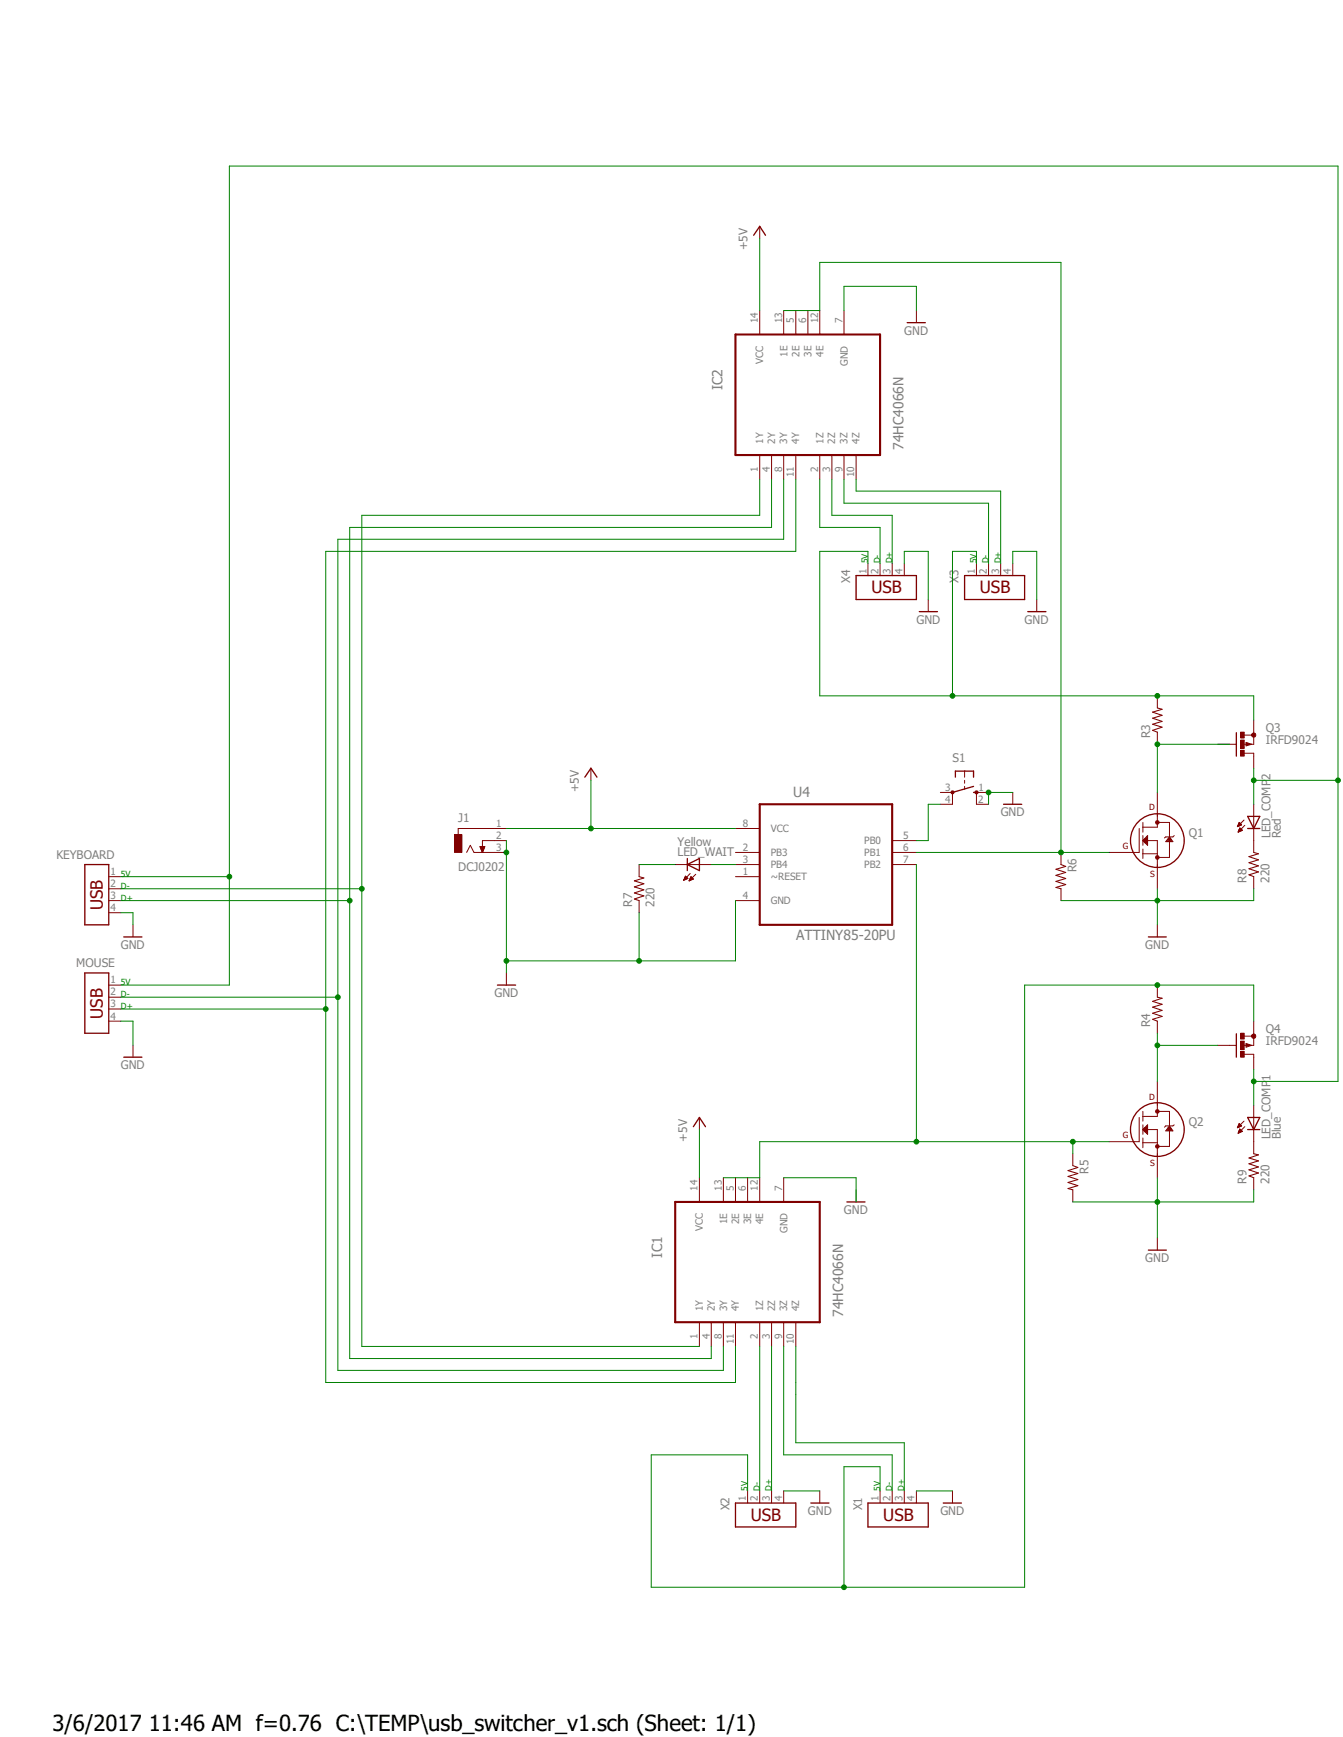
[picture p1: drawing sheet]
<svg xmlns="http://www.w3.org/2000/svg" width="216mm" height="279mm" viewBox="0 0 216 279" stroke-linecap="round" stroke-linejoin="round" font-family="sans-serif">
<path d="M8.4 26.6l207.5 229.6M215.9 26.6l-207.5 229.6" fill="none" stroke="#fff" stroke-width=".16"/>
<g fill="none" stroke="#800000" stroke-width=".16">
<path d="M183.1 133.3v3.8h-.9M183.7 132.3v1.6M183.7 134.4v1.6M183.7 136.6v1.5M183.7 137.3h2.4M184.1 135.4v.2M184.5 134.4v1.6l-.8-.8zM184.5 135.2h1.6v4.2M186.1 130.9v2.2h-2.4M186.1 132.3h1.9v2.3M188 135.3v2.6h-1.9M188 134.6l.6 .8h-1.2z"/>
<path d="M188.8 134.4l-.2 .2h-1.2l-.2 .2"/>
</g>
<path d="M184.1 135l-.2 .2 .2 .2" fill="none" stroke="#800000" stroke-width=".42"/>
<path d="M184.2 134.9v.6" fill="none" stroke="#800000" stroke-width=".3"/>
<path d="M188 134.6v.2M188 135.1v.2" fill="none" stroke="#800000" stroke-width=".17"/>
<path d="M184.3 134.8v.8M184.4 134.6v1.2M187.6 135.3h.8M187.7 135.1h.6l-.3-.3v.3M187.9 134.9l-.1 .1" fill="none" stroke="#800000" stroke-width=".25"/>
<circle cx="186.1" cy="135.2" r="4.3" fill="none" stroke="#800000" stroke-width=".21"/>
<circle cx="186.1" cy="132.3" r=".3" fill="#800000"/>
<circle cx="186.1" cy="132.3" r=".3" fill="none" stroke="#800000" stroke-width=".16"/>
<circle cx="186.1" cy="137.9" r=".3" fill="#800000"/>
<g fill="none" stroke="#800000" stroke-width=".16">
<path d="M178.3 137.1h3.9M186.1 127.5v3.8M186.1 139.1v3.9M183.1 179.7v3.9h-.9M183.7 178.8v1.5M186.1 177.4v2.2h-2.4M186.1 178.8h1.9v2.3M183.7 180.9v1.6M183.7 183v1.6M183.7 181.7l.8-.8v1.6zM183.7 183.8h2.4M184.1 181.9v.2"/>
<path d="M184.5 181.7h1.6v4.3M188 181.8v2.6h-1.9M188 181.1l.6 .8h-1.2zM188.8 180.9l-.2 .2h-1.2l-.2 .2"/>
<circle cx="186.1" cy="137.9" r=".3"/>
</g>
<path d="M184.1 181.5l-.2 .2 .2 .2" fill="none" stroke="#800000" stroke-width=".42"/>
<path d="M184.2 181.4v.6" fill="none" stroke="#800000" stroke-width=".3"/>
<path d="M188 181.1v.2M188 181.6v.2" fill="none" stroke="#800000" stroke-width=".17"/>
<path d="M184.3 181.3v.8M184.4 181.1v1.2M187.6 181.8h.8M187.7 181.6h.6l-.3-.3v.3M187.9 181.4l-.1 .1" fill="none" stroke="#800000" stroke-width=".25"/>
<circle cx="186.1" cy="181.7" r="4.3" fill="none" stroke="#800000" stroke-width=".21"/>
<circle cx="186.1" cy="178.8" r=".3" fill="#800000"/>
<circle cx="186.1" cy="178.8" r=".3" fill="none" stroke="#800000" stroke-width=".16"/>
<circle cx="186.1" cy="184.4" r=".3" fill="#800000"/>
<g fill="none" stroke="#800000" stroke-width=".16">
<path d="M197.7 119.7h1.1M199.9 119.7h1.2M200 118.2h1.5M200.3 119.4l.9 .3-.9 .3zM201.5 117.8v1.9h-.3M200 121.2h1.5v.4M186.1 173.9v3.9M178.3 183.6h3.9M186.1 185.6v3.8"/>
<circle cx="186.1" cy="184.4" r=".3"/>
</g>
<path d="M198.8 117.9v3.7" fill="none" stroke="#800000" stroke-width=".21"/>
<path d="M200.8 119.7l-.4 .1v-.2l.5 .1" fill="none" stroke="#800000" stroke-width=".25"/>
<path d="M201.3 118l.2-.1 .3 .1 .1 .2-.1 .3-.3 .1-.2-.1-.1-.3h.4h-.4z" fill-rule="evenodd" fill="#800000"/>
<path d="M201.3 118l.2-.1 .3 .1 .1 .2-.1 .3-.3 .1-.2-.1-.1-.3h.4h-.4z" fill="none" stroke="#800000" stroke-width=".16"/>
<path d="M199.4 120.7h.6v.9h-.6z" fill-rule="evenodd" fill="#800000"/>
<path d="M199.4 120.7h.6v.9h-.6z" fill="none" stroke="#800000" stroke-width=".16"/>
<path d="M199.4 117.8h.6v.9h-.6z" fill-rule="evenodd" fill="#800000"/>
<path d="M199.4 117.8h.6v.9h-.6z" fill="none" stroke="#800000" stroke-width=".16"/>
<path d="M199.4 119h.6v1.4h-.6z" fill-rule="evenodd" fill="#800000"/>
<path d="M195.7 119.7h2M199.4 119h.6v1.4h-.6zM201.5 115.8v2M201.5 121.6v2M197.7 168.1h1.1M199.9 168.1h1.2M200 169.6h1.5v.5M200 166.7h1.5M200.3 167.9l.9 .2-.9 .3zM201.5 166.2v1.9h-.3" fill="none" stroke="#800000" stroke-width=".16"/>
<path d="M198.8 166.3v3.8" fill="none" stroke="#800000" stroke-width=".21"/>
<path d="M200.8 168.1l-.4 .1v-.2l.5 .1" fill="none" stroke="#800000" stroke-width=".25"/>
<path d="M201.3 166.4l.2-.1 .3 .1 .1 .3-.1 .2-.3 .1-.2-.1-.1-.2h.4h-.4z" fill-rule="evenodd" fill="#800000"/>
<path d="M201.3 166.4l.2-.1 .3 .1 .1 .3-.1 .2-.3 .1-.2-.1-.1-.2h.4h-.4z" fill="none" stroke="#800000" stroke-width=".16"/>
<path d="M199.4 169.1h.6v1h-.6z" fill-rule="evenodd" fill="#800000"/>
<path d="M199.4 169.1h.6v1h-.6z" fill="none" stroke="#800000" stroke-width=".16"/>
<path d="M199.4 166.2h.6v.9h-.6z" fill-rule="evenodd" fill="#800000"/>
<path d="M199.4 166.2h.6v.9h-.6z" fill="none" stroke="#800000" stroke-width=".16"/>
<path d="M199.4 167.5h.6v1.3h-.6z" fill-rule="evenodd" fill="#800000"/>
<g fill="none" stroke="#800000" stroke-width=".16">
<path d="M122.1 36.4v1.9M122.1 50v3.8M126 50v3.8M127.9 50v3.8M129.9 50v3.8M131.8 50v3.8M135.7 50v3.8M147.3 50v1.9M122.1 73.2v3.9M124 73.2v3.9M126 73.2v3.9M127.9 73.2v3.9"/>
<path d="M131.8 73.2v3.9M133.7 73.2v3.9M135.7 73.2v3.9M137.6 73.2v3.9M139.5 90.6v2M141.5 90.6v2M143.4 90.6v2M145.4 90.6v2M157 90.6v2M158.9 90.6v2M160.9 90.6v2M162.8 90.6v2"/>
<path d="M186.1 111.9v2M186.1 117.8v1.9M75 137.1l.6-1.1 .6 1.1h3.3M79.5 133.3h-5.8v.9M79.5 135.2h-1.9v1.9M95 123.6v1.9M118.2 133.3h3.9M118.2 137.1h3.9M118.2 139.1h3.9M143.4 137.1h3.9M143.4 139.1h3.9M143.4 135.2h3.9"/>
<path d="M170.6 137.1v2M17.5 141h1.9M17.5 143h1.9M17.5 144.9h1.9M17.5 146.8h1.9M17.5 158.5h1.9M21.4 148.8v1.9M118.2 141h3.9M118.2 144.9h3.9M170.6 143v1.9M186.1 148.8v1.9M186.1 158.5v1.9"/>
<path d="M17.5 160.4h1.9M17.5 162.3h1.9M17.5 164.3h1.9M21.4 168.1v2M186.1 164.3v1.9M195.7 168.1h2M199.4 167.5h.6v1.3h-.6zM201.5 164.3v1.9M201.5 170.1v1.9M112.4 189.4v3.9M116.3 189.4v3.9M118.2 189.4v3.9"/>
<path d="M120.2 189.4v3.9M122.1 189.4v3.9M126 189.4v3.9M172.5 185.6v1.9M172.5 191.4v1.9M186.1 199.1v2M112.4 212.7v3.9M114.3 212.7v3.9M116.3 212.7v3.9M118.2 212.7v3.9M122.1 212.7v3.9M124 212.7v3.9"/>
<path d="M126 212.7v3.9M127.9 212.7v3.9M120.2 239.8v2M122.1 239.8v2M124 239.8v2M126 239.8v2M131.8 239.8v2M141.5 239.8v2M143.4 239.8v2M145.4 239.8v2M147.3 239.8v2M153.1 239.8v2"/>
</g>
<g fill="none" stroke="#800000" stroke-width=".21">
<path d="M121.2 37.8l.9-1.4 1 1.4M145.8 51.9h3M137.6 92.6h9.7v3.8h-9.7zM155.1 92.6h9.6v3.8h-9.6zM13.6 139.1h3.9v9.7h-3.9zM94 125l1-1.4 1 1.4M13.6 156.5h3.9v9.7h-3.9zM19.9 150.7h2.9M184.6 150.7h2.9M19.9 170.1h2.9M184.6 201.1h2.9M118.2 241.8h9.7v3.8h-9.7z"/>
<path d="M130.3 241.8h3M139.5 241.8h9.7v3.8h-9.7zM151.6 241.8h3"/>
</g>
<path d="M118.2 53.8h23.3v19.4h-23.3zM122.1 129.4h21.3v19.4h-21.3zM108.5 193.3h23.3v19.4h-23.3z" fill="none" stroke="#800000" stroke-width=".34"/>
<path d="M186.1 113.9l.7 .2-1.5 .5 1.5 .5-1.5 .4 1.5 .5-1.5 .5 1.5 .5-1.5 .5 .8 .3M170.6 139.1l.7 .3-1.5 .4 1.5 .5-1.5 .5 1.5 .5-1.5 .5 1.5 .5-1.5 .4 .8 .3M186.1 160.4l.7 .2-1.5 .5 1.5 .4-1.5 .5 1.5 .5-1.5 .5 1.5 .5-1.5 .5 .8 .3M172.5 187.5l.8 .3-1.6 .5 1.6 .5-1.6 .4 1.6 .5-1.6 .5 1.6 .5-1.6 .5 .8 .2" fill="none" stroke="#800000" stroke-width=".17"/>
<path d="M73.1 134.2h1.2v2.9h-1.2z" fill-rule="evenodd" fill="#800000"/>
<g fill="none" stroke="#800000" stroke-width=".16">
<path d="M73.1 134.2h1.2v2.9h-1.2zM77.2 136.2h.7l-.3 .9zM77.2 136.2h.7M77.2 136.3h.7M77.3 136.4h.6M77.3 136.5h.5M77.3 136.7h.4M77.3 136.6h.5M77.4 136.8h.3M77.4 136.7h.3M77.5 136.9h.1M77.5 137.1h.1"/>
<path d="M77.5 137h.1M77.6 137.1h.1M79.5 133.3h1.9M79.5 135.2h1.9M79.5 137.1h1.9M102.7 139.1v1.9M108.5 139.1h5.8M153.1 127.5v1.9M155.1 124v1M155.1 125.5v.5M155.1 126.5v.5M157 127.5v1.9"/>
<path d="M81.4 156.5v2M102.7 144.9v1.9M109.9 141.5h.1M109.9 141.5h.3M110 141.4h.3M110 141.4h.4M110 141.3h.6M110.1 141.2h.4M110.1 141.2h.3M110.1 141.1h.3M110.2 141.1h.2M110.2 141h.1"/>
<path d="M110.6 141.3l-.7 .3M110.6 141.3l-.4-.4-.3 .7M110.8 141.6h.1M110.8 141.6h.2M110.8 141.5h.3M110.9 141.5h.4M110.9 141.4h.5M111 140.5l-1.1 1.1M111 141.3h.4M111 141.2h.3M111 141.1h.2M111 141.1h.1"/>
<path d="M111.1 141l.4 .4-.7 .3zM111.8 140.6l-1 1.1"/>
</g>
<path d="M110.5 139.1l1.9-1v1.9zM110.5 138.1v1.9M153.6 125v-1h2.9v1M156.5 127.5h.5M156.5 126.5l-3.4 1M80 158.5h2.9" fill="none" stroke="#800000" stroke-width=".21"/>
<path d="M102.7 141l.8 .2-1.5 .5 1.5 .5-1.5 .5 1.5 .4-1.5 .5 1.5 .5-1.5 .5 .7 .3" fill="none" stroke="#800000" stroke-width=".17"/>
<path d="M153 127.3h.3l.1 .2-.1 .1-.2 .1-.1-.1-.1-.1z" fill-rule="evenodd" fill="#800000"/>
<path d="M153 127.3h.3l.1 .2-.1 .1-.2 .1-.1-.1-.1-.1z" fill="none" stroke="#800000" stroke-width=".16"/>
<path d="M156.8 127.3h.4v.3l-.2 .1-.2-.1-.1-.1z" fill-rule="evenodd" fill="#800000"/>
<g fill="none" stroke="#800000" stroke-width=".16">
<path d="M149.2 96.4v2M166.7 96.4v2M151.2 127.5h1.9M151.2 129.4h1.9M156.8 127.3h.4v.3l-.2 .1-.2-.1-.1-.1zM157 127.5h1.9M157 129.4h1.9M162.8 127.5v1.9M199 132.9h.1M199 132.9h.2M199 132.8h.3M199 132.8h.4"/>
<path d="M199.1 132.7h.5M199.1 133.8h.1M199.1 133.7h.2M199.1 132.6h.5M199.1 132.6h.4M199.1 133.7h.3M199.1 132.5h.4M199.1 132.5h.3M199.1 133.6h.4M199.1 133.6h.5M199.2 132.4h.1M199.2 132.3h.1"/>
<path d="M199.2 133.5h.5M199.2 133.4h.4M199.2 132.3l.4 .4-.7 .3zM199.3 133.3h.2M199.3 133.3h.1M199.3 133.2l.4 .4-.6 .3zM199.3 133.2h.1M200 131.9l-1.1 1.1M200.1 132.8l-1 1.1M201.5 129.4v7.7M201.5 141v2M112.4 179.7v2"/>
<path d="M201.5 177.8v7.8M137.6 191.4v1.9M199 181.4h.1M199 181.3h.2M199 181.2h.3M199.1 181.2h.4M199.1 181.1h.5M199.1 182.2h.1M199.1 181h.4M199.1 182.2h.2M199.1 182.1h.3M199.1 180.9h.3"/>
<path d="M199.1 182h.5M199.1 182h.6M199.2 180.9h.2M199.2 180.8h.1M199.2 181.9h.4M199.2 181.8h.3M199.3 181.7h.2M199.3 181.7h.1M199.6 181.1l-.4-.4-.3 .7M199.6 181.1l-.7 .3M199.7 182l-.4-.4-.2 .7M199.7 182l-.6 .3"/>
<path d="M200 180.3l-1.1 1.1M200.1 181.2l-1 1.1M201.5 189.4v2"/>
</g>
<path d="M147.8 98.4h2.9M165.2 98.4h2.9M161.3 129.4h3M200.6 131.3h1.9l-1 2zM200.6 133.3h1.9M200.6 179.7h1.9l-1 2zM111.5 181.2l.9-1.5 1 1.5M136.1 193.3h3M200.6 181.7h1.9" fill="none" stroke="#800000" stroke-width=".21"/>
<path d="M201.5 137.1l.8 .2-1.5 .5 1.5 .5-1.5 .5 1.5 .5-1.5 .4 1.5 .6-1.5 .4 .7 .3M201.5 185.6l.8 .2-1.5 .5 1.5 .4-1.5 .5 1.5 .5-1.5 .5 1.5 .5-1.5 .4 .7 .3" fill="none" stroke="#800000" stroke-width=".17"/>
<path d="M126 50h5.8v-7.8h38.8v94.9h7.7" fill="none" stroke="#008000" stroke-width=".16"/>
<circle cx="170.6" cy="137.1" r=".38" fill="#008000"/>
<g fill="none" stroke="#008000" stroke-width=".16">
<path d="M58.2 82.9v133.7M147.3 137.1h23.3"/>
<circle cx="170.6" cy="137.1" r=".38"/>
</g>
<circle cx="58.2" cy="143" r=".38" fill="#008000"/>
<g fill="none" stroke="#008000" stroke-width=".16">
<path d="M122.1 77.1v5.8h-63.9M54.3 86.7v133.7h62M19.4 143h38.8M58.2 216.6h54.2"/>
<circle cx="58.2" cy="143" r=".38"/>
</g>
<circle cx="54.3" cy="160.4" r=".38" fill="#008000"/>
<g fill="none" stroke="#008000" stroke-width=".16">
<path d="M126 77.1v9.6h-71.7M52.4 88.7v133.7h65.8M19.4 160.4h34.9M116.3 216.6v3.8"/>
<circle cx="54.3" cy="160.4" r=".38"/>
</g>
<circle cx="52.4" cy="162.3" r=".38" fill="#008000"/>
<g fill="none" stroke="#008000" stroke-width=".16">
<path d="M127.9 77.1v11.6h-75.5M56.2 84.8v133.7h58.1M19.4 162.3h33M118.2 216.6v5.8"/>
<circle cx="52.4" cy="162.3" r=".38"/>
</g>
<circle cx="56.2" cy="144.9" r=".38" fill="#008000"/>
<g fill="none" stroke="#008000" stroke-width=".16">
<path d="M124 77.1v7.7h-67.8M19.4 144.9h36.8M19.4 146.8h2v2M19.4 164.3h2v3.8M172.5 193.3h13.6M186.1 189.4v9.7M114.3 216.6v1.9M126 239.8h5.8M147.3 239.8h5.8"/>
<circle cx="56.2" cy="144.9" r=".38"/>
</g>
<circle cx="186.1" cy="193.3" r=".38" fill="#008000"/>
<g fill="none" stroke="#008000" stroke-width=".16">
<path d="M170.6 144.9h15.5M186.1 143v5.8M201.5 191.4v1.9h-15.4"/>
<circle cx="186.1" cy="193.3" r=".38"/>
</g>
<circle cx="186.1" cy="144.9" r=".38" fill="#008000"/>
<g fill="none" stroke="#008000" stroke-width=".16">
<path d="M81.4 135.2v19.4M201.5 143v1.9h-15.4"/>
<circle cx="186.1" cy="144.9" r=".38"/>
</g>
<circle cx="81.4" cy="137.1" r=".38" fill="#008000"/>
<g fill="none" stroke="#008000" stroke-width=".16">
<path d="M102.7 154.6h-21.3v1.9"/>
<circle cx="81.4" cy="137.1" r=".38"/>
</g>
<circle cx="81.4" cy="154.6" r=".38" fill="#008000"/>
<g fill="none" stroke="#008000" stroke-width=".16">
<path d="M118.2 144.9v9.7h-15.5v-7.8"/>
<circle cx="81.4" cy="154.6" r=".38"/>
</g>
<circle cx="102.7" cy="154.6" r=".38" fill="#008000"/>
<g fill="none" stroke="#008000" stroke-width=".16">
<path d="M162.8 127.5h-3.9v1.9"/>
<circle cx="102.7" cy="154.6" r=".38"/>
</g>
<circle cx="158.9" cy="127.5" r=".38" fill="#008000"/>
<g fill="none" stroke="#008000" stroke-width=".16">
<path d="M135.7 50v-3.9h11.6v3.9M145.4 90.6v-1.9h3.8v7.7M162.8 90.6v-1.9h3.9v7.7M81.4 133.3h36.8M95 125.5v7.8"/>
<circle cx="158.9" cy="127.5" r=".38"/>
</g>
<circle cx="95" cy="133.3" r=".38" fill="#008000"/>
<g fill="none" stroke="#008000" stroke-width=".16">
<path d="M122.1 38.3v11.7M197.7 119.7h-11.6v7.8"/>
<circle cx="95" cy="133.3" r=".38"/>
</g>
<circle cx="186.1" cy="119.7" r=".38" fill="#008000"/>
<g fill="none" stroke="#008000" stroke-width=".16">
<path d="M186.1 166.2v7.7M186.1 168.1h9.6"/>
<circle cx="186.1" cy="119.7" r=".38"/>
</g>
<circle cx="186.1" cy="168.1" r=".38" fill="#008000"/>
<g fill="none" stroke="#008000" stroke-width=".16">
<path d="M19.4 141h17.5M36.9 158.5v-131.8h178.2v147.2h-13.6v-1.9"/>
<circle cx="186.1" cy="168.1" r=".38"/>
</g>
<circle cx="36.9" cy="141" r=".38" fill="#008000"/>
<g fill="none" stroke="#008000" stroke-width=".16">
<path d="M201.5 173.9v3.9"/>
<circle cx="36.9" cy="141" r=".38"/>
</g>
<circle cx="201.5" cy="173.9" r=".38" fill="#008000"/>
<g fill="none" stroke="#008000" stroke-width=".16">
<path d="M201.5 123.6v5.8M201.5 125.5h13.6M19.4 158.5h17.5"/>
<circle cx="201.5" cy="173.9" r=".38"/>
</g>
<circle cx="201.5" cy="125.5" r=".38" fill="#008000"/>
<circle cx="201.5" cy="125.5" r=".38" fill="none" stroke="#008000" stroke-width=".16"/>
<circle cx="215.1" cy="125.5" r=".38" fill="#008000"/>
<g fill="none" stroke="#008000" stroke-width=".16">
<path d="M102.7 139.1h5.8M114.3 139.1h3.9M151.2 129.4h-2v5.8h-1.9M126 189.4h11.6v3.9M172.5 183.6v2M178.3 183.6h-56.2v5.8h-5.8M122.1 216.6v23.2M124 216.6v23.2M126 216.6v17.4h17.4v5.8M127.9 216.6v15.5h17.5v7.7"/>
<circle cx="215.1" cy="125.5" r=".38"/>
</g>
<circle cx="172.5" cy="183.6" r=".38" fill="#008000"/>
<g fill="none" stroke="#008000" stroke-width=".16">
<path d="M147.3 139.1v44.5"/>
<circle cx="172.5" cy="183.6" r=".38"/>
</g>
<circle cx="147.3" cy="183.6" r=".38" fill="#008000"/>
<g fill="none" stroke="#008000" stroke-width=".16">
<path d="M131.8 77.1v7.7h9.7v5.8M133.7 77.1v5.8h9.7v7.7M135.7 77.1v3.8h23.2v9.7M137.6 77.1v1.9h23.3v11.6M139.5 90.6v-1.9h-7.7v23.2h69.7v3.9M157 90.6v-1.9h-3.9v23.2"/>
<circle cx="147.3" cy="183.6" r=".38"/>
</g>
<circle cx="153.1" cy="111.9" r=".38" fill="#008000"/>
<circle cx="153.1" cy="111.9" r=".38" fill="none" stroke="#008000" stroke-width=".16"/>
<circle cx="186.1" cy="111.9" r=".38" fill="#008000"/>
<g fill="none" stroke="#008000" stroke-width=".16">
<path d="M201.5 158.5v5.8M112.4 181.7v7.7M120.2 239.8v-5.8h-15.5v21.3h60M141.5 239.8v-3.9h-5.8v19.4"/>
<circle cx="186.1" cy="111.9" r=".38"/>
</g>
<circle cx="135.7" cy="255.3" r=".38" fill="#008000"/>
<g fill="none" stroke="#008000" stroke-width=".16">
<path d="M201.5 158.5h-36.8v96.8"/>
<circle cx="135.7" cy="255.3" r=".38"/>
</g>
<circle cx="186.1" cy="158.5" r=".38" fill="#008000"/>
<circle cx="186.1" cy="158.5" r=".38" fill="none" stroke="#008000" stroke-width=".16"/>
<text font-size="3.6" x="8.4" y="278.4">3/6/2017 11:46 AM f=0.76 C:\TEMP\usb_switcher_v1.sch (Sheet: 1/1)</text>
<g font-size="2.7" fill="#800000">
<text x="140.1" y="95.5">USB</text>
<text x="157.5" y="95.5">USB</text>
<text x="16.6" y="146.4" transform="rotate(-90 16.6 146.4)">USB</text>
<text x="16.6" y="163.9" transform="rotate(-90 16.6 163.9)">USB</text>
<text x="120.7" y="244.6">USB</text>
<text x="142" y="244.6">USB</text>
</g>
<g font-size="2.2" fill="#808080">
<text x="116.2" y="62.8" transform="rotate(-90 116.2 62.8)">IC2</text>
<text x="145.2" y="72.3" transform="rotate(-90 145.2 72.3)">74HC4066N</text>
<text x="127.5" y="128.2">U4</text>
<text x="128" y="151.2">ATTINY85-20PU</text>
<text x="106.5" y="202.3" transform="rotate(-90 106.5 202.3)">IC1</text>
<text x="135.6" y="211.8" transform="rotate(-90 135.6 211.8)">74HC4066N</text>
</g>
<g font-size="1.9" fill="#808080">
<text x="120.2" y="40.3" transform="rotate(-90 120.2 40.3)">+5V</text>
<text x="145.4" y="53.8">GND</text>
<text x="136.7" y="93.8" transform="rotate(-90 136.7 93.8)">X4</text>
<text x="154.1" y="93.8" transform="rotate(-90 154.1 93.8)">X3</text>
<text x="147.3" y="100.3">GND</text>
<text x="164.7" y="100.3">GND</text>
<text x="184.9" y="118.7" transform="rotate(-90 184.9 118.7)">R3</text>
<text x="203.5" y="119.7">IRFD9024</text>
<text x="203.5" y="117.8">Q3</text>
<text x="153.1" y="122.6">S1</text>
<text x="93" y="127.5" transform="rotate(-90 93 127.5)">+5V</text>
<text x="160.9" y="131.3">GND</text>
<text x="73.7" y="132.3">J1</text>
<text x="108.9" y="136.1">Yellow</text>
<text x="108.9" y="137.7">LED_WAIT</text>
<text x="191.1" y="134.6">Q1</text>
<text x="204.3" y="134.8" transform="rotate(-90 204.3 134.8)">LED_COMP2</text>
<text x="205.9" y="134.8" transform="rotate(-90 205.9 134.8)">Red</text>
<text x="9.1" y="138.1">KEYBOARD</text>
<text x="73.7" y="140">DCJ0202</text>
<text x="173.1" y="140.3" transform="rotate(-90 173.1 140.3)">R6</text>
<text x="200.4" y="142" transform="rotate(-90 200.4 142)">R8</text>
<text x="204.1" y="142" transform="rotate(-90 204.1 142)">220</text>
<text x="101.6" y="145.8" transform="rotate(-90 101.6 145.8)">R7</text>
<text x="105.2" y="145.8" transform="rotate(-90 105.2 145.8)">220</text>
<text x="12.2" y="155.5">MOUSE</text>
<text x="19.4" y="152.7">GND</text>
<text x="184.1" y="152.7">GND</text>
<text x="79.5" y="160.4">GND</text>
<text x="184.9" y="165.2" transform="rotate(-90 184.9 165.2)">R4</text>
<text x="203.5" y="166.2">Q4</text>
<text x="19.4" y="172">GND</text>
<text x="203.5" y="168.2">IRFD9024</text>
<text x="110.5" y="183.6" transform="rotate(-90 110.5 183.6)">+5V</text>
<text x="191.1" y="181.1">Q2</text>
<text x="204.3" y="183.3" transform="rotate(-90 204.3 183.3)">LED_COMP1</text>
<text x="205.9" y="183.3" transform="rotate(-90 205.9 183.3)">Blue</text>
<text x="175" y="188.8" transform="rotate(-90 175 188.8)">R5</text>
<text x="200.4" y="190.4" transform="rotate(-90 200.4 190.4)">R9</text>
<text x="204.1" y="190.4" transform="rotate(-90 204.1 190.4)">220</text>
<text x="135.7" y="195.2">GND</text>
<text x="184.1" y="203">GND</text>
<text x="117.3" y="243" transform="rotate(-90 117.3 243)">X2</text>
<text x="129.9" y="243.7">GND</text>
<text x="138.6" y="243" transform="rotate(-90 138.6 243)">X1</text>
<text x="151.2" y="243.7">GND</text>
</g>
<g font-size="1.6" fill="#808080">
<text x="121.8" y="52" transform="rotate(-90 121.8 52)">14</text>
<text x="125.7" y="52" transform="rotate(-90 125.7 52)">13</text>
<text x="127.6" y="52" transform="rotate(-90 127.6 52)">5</text>
<text x="129.6" y="52" transform="rotate(-90 129.6 52)">6</text>
<text x="131.5" y="52" transform="rotate(-90 131.5 52)">12</text>
<text x="135.4" y="52" transform="rotate(-90 135.4 52)">7</text>
<text x="122.7" y="58.5" transform="rotate(-90 122.7 58.5)">VCC</text>
<text x="126.6" y="57.4" transform="rotate(-90 126.6 57.4)">1E</text>
<text x="128.5" y="57.4" transform="rotate(-90 128.5 57.4)">2E</text>
<text x="130.4" y="57.4" transform="rotate(-90 130.4 57.4)">3E</text>
<text x="132.4" y="57.4" transform="rotate(-90 132.4 57.4)">4E</text>
<text x="136.3" y="58.8" transform="rotate(-90 136.3 58.8)">GND</text>
<text x="122.7" y="71.4" transform="rotate(-90 122.7 71.4)">1Y</text>
<text x="124.6" y="71.4" transform="rotate(-90 124.6 71.4)">2Y</text>
<text x="126.5" y="71.4" transform="rotate(-90 126.5 71.4)">3Y</text>
<text x="128.5" y="71.4" transform="rotate(-90 128.5 71.4)">4Y</text>
<text x="132.4" y="71.4" transform="rotate(-90 132.4 71.4)">1Z</text>
<text x="134.3" y="71.4" transform="rotate(-90 134.3 71.4)">2Z</text>
<text x="136.2" y="71.4" transform="rotate(-90 136.2 71.4)">3Z</text>
<text x="138.2" y="71.4" transform="rotate(-90 138.2 71.4)">4Z</text>
<text x="121.8" y="75.9" transform="rotate(-90 121.8 75.9)">1</text>
<text x="123.8" y="75.9" transform="rotate(-90 123.8 75.9)">4</text>
<text x="125.7" y="75.9" transform="rotate(-90 125.7 75.9)">8</text>
<text x="127.6" y="76.8" transform="rotate(-90 127.6 76.8)">11</text>
<text x="131.5" y="75.9" transform="rotate(-90 131.5 75.9)">2</text>
<text x="133.5" y="75.9" transform="rotate(-90 133.5 75.9)">3</text>
<text x="135.4" y="75.9" transform="rotate(-90 135.4 75.9)">9</text>
<text x="137.3" y="76.8" transform="rotate(-90 137.3 76.8)">10</text>
<text x="139.3" y="92.3" transform="rotate(-90 139.3 92.3)">1</text>
<text x="141.2" y="92.3" transform="rotate(-90 141.2 92.3)">2</text>
<text x="143.2" y="92.3" transform="rotate(-90 143.2 92.3)">3</text>
<text x="145.1" y="92.3" transform="rotate(-90 145.1 92.3)">4</text>
<text x="156.7" y="92.3" transform="rotate(-90 156.7 92.3)">1</text>
<text x="158.7" y="92.3" transform="rotate(-90 158.7 92.3)">2</text>
<text x="160.6" y="92.3" transform="rotate(-90 160.6 92.3)">3</text>
<text x="162.5" y="92.3" transform="rotate(-90 162.5 92.3)">4</text>
<text x="151.9" y="127.2">3</text>
<text x="151.9" y="129.1">4</text>
<text x="157.3" y="129.1">2</text>
<text x="157.3" y="127.2">1</text>
<text x="79.8" y="133">1</text>
<text x="79.8" y="134.9">2</text>
<text x="79.8" y="136.9">3</text>
<text x="119.4" y="133">8</text>
<text x="119.4" y="136.9">2</text>
<text x="123.9" y="133.9">VCC</text>
<text x="123.9" y="137.7">PB3</text>
<text x="138.9" y="135.8">PB0</text>
<text x="138.9" y="137.7">PB1</text>
<text x="145.2" y="134.9">5</text>
<text x="145.2" y="136.9">6</text>
<text x="17.8" y="140.8">1</text>
<text x="17.8" y="142.7">2</text>
<text x="119.4" y="138.8">3</text>
<text x="119.4" y="140.8">1</text>
<text x="123.9" y="139.7">PB4</text>
<text x="123.9" y="141.6">~RESET</text>
<text x="138.9" y="139.6">PB2</text>
<text x="145.2" y="138.8">7</text>
<text x="17.8" y="144.6">3</text>
<text x="17.8" y="146.6">4</text>
<text x="119.4" y="144.6">4</text>
<text x="123.9" y="145.5">GND</text>
<text x="17.8" y="158.2">1</text>
<text x="17.8" y="160.1">2</text>
<text x="17.8" y="162.1">3</text>
<text x="17.8" y="164">4</text>
<text x="112.1" y="191.6" transform="rotate(-90 112.1 191.6)">14</text>
<text x="116" y="191.6" transform="rotate(-90 116 191.6)">13</text>
<text x="118" y="191.6" transform="rotate(-90 118 191.6)">5</text>
<text x="119.9" y="191.6" transform="rotate(-90 119.9 191.6)">6</text>
<text x="121.8" y="191.6" transform="rotate(-90 121.8 191.6)">12</text>
<text x="125.7" y="191.6" transform="rotate(-90 125.7 191.6)">7</text>
<text x="116.9" y="196.9" transform="rotate(-90 116.9 196.9)">1E</text>
<text x="118.8" y="196.9" transform="rotate(-90 118.8 196.9)">2E</text>
<text x="120.8" y="196.9" transform="rotate(-90 120.8 196.9)">3E</text>
<text x="122.7" y="196.9" transform="rotate(-90 122.7 196.9)">4E</text>
<text x="113" y="198" transform="rotate(-90 113 198)">VCC</text>
<text x="126.6" y="198.3" transform="rotate(-90 126.6 198.3)">GND</text>
<text x="112.1" y="215.4" transform="rotate(-90 112.1 215.4)">1</text>
<text x="113" y="210.9" transform="rotate(-90 113 210.9)">1Y</text>
<text x="114.1" y="215.4" transform="rotate(-90 114.1 215.4)">4</text>
<text x="114.9" y="210.9" transform="rotate(-90 114.9 210.9)">2Y</text>
<text x="116" y="215.4" transform="rotate(-90 116 215.4)">8</text>
<text x="116.9" y="210.9" transform="rotate(-90 116.9 210.9)">3Y</text>
<text x="118.8" y="210.9" transform="rotate(-90 118.8 210.9)">4Y</text>
<text x="121.8" y="215.4" transform="rotate(-90 121.8 215.4)">2</text>
<text x="122.7" y="210.9" transform="rotate(-90 122.7 210.9)">1Z</text>
<text x="123.8" y="215.4" transform="rotate(-90 123.8 215.4)">3</text>
<text x="124.6" y="210.9" transform="rotate(-90 124.6 210.9)">2Z</text>
<text x="125.7" y="215.4" transform="rotate(-90 125.7 215.4)">9</text>
<text x="126.5" y="210.9" transform="rotate(-90 126.5 210.9)">3Z</text>
<text x="128.5" y="210.9" transform="rotate(-90 128.5 210.9)">4Z</text>
<text x="118" y="216.2" transform="rotate(-90 118 216.2)">11</text>
<text x="127.6" y="216.2" transform="rotate(-90 127.6 216.2)">10</text>
<text x="119.9" y="241.5" transform="rotate(-90 119.9 241.5)">1</text>
<text x="121.8" y="241.5" transform="rotate(-90 121.8 241.5)">2</text>
<text x="123.8" y="241.5" transform="rotate(-90 123.8 241.5)">3</text>
<text x="125.7" y="241.5" transform="rotate(-90 125.7 241.5)">4</text>
<text x="141.2" y="241.5" transform="rotate(-90 141.2 241.5)">1</text>
<text x="143.2" y="241.5" transform="rotate(-90 143.2 241.5)">2</text>
<text x="145.1" y="241.5" transform="rotate(-90 145.1 241.5)">3</text>
<text x="147" y="241.5" transform="rotate(-90 147 241.5)">4</text>
</g>
<g font-size="1.4" fill="#008000">
<text x="139.5" y="90.6" transform="rotate(-90 139.5 90.6)">5V</text>
<text x="141.5" y="90.6" transform="rotate(-90 141.5 90.6)">D-</text>
<text x="143.4" y="90.6" transform="rotate(-90 143.4 90.6)">D+</text>
<text x="157" y="90.6" transform="rotate(-90 157 90.6)">5V</text>
<text x="158.9" y="90.6" transform="rotate(-90 158.9 90.6)">D-</text>
<text x="160.9" y="90.6" transform="rotate(-90 160.9 90.6)">D+</text>
<text x="19.4" y="143">D-</text>
<text x="19.4" y="141">5V</text>
<text x="19.4" y="144.9">D+</text>
<text x="19.4" y="160.4">D-</text>
<text x="19.4" y="158.5">5V</text>
<text x="19.4" y="162.3">D+</text>
<text x="120.2" y="239.8" transform="rotate(-90 120.2 239.8)">5V</text>
<text x="122.1" y="239.8" transform="rotate(-90 122.1 239.8)">D-</text>
<text x="124" y="239.8" transform="rotate(-90 124 239.8)">D+</text>
<text x="141.5" y="239.8" transform="rotate(-90 141.5 239.8)">5V</text>
<text x="143.4" y="239.8" transform="rotate(-90 143.4 239.8)">D-</text>
<text x="145.4" y="239.8" transform="rotate(-90 145.4 239.8)">D+</text>
</g>
<g font-size="1.4" fill="#800000">
<text x="184.7" y="130.3">D</text>
<text x="180.5" y="136.6">G</text>
<text x="184.9" y="141">S</text>
<text x="184.7" y="176.9">D</text>
<text x="180.5" y="183">G</text>
<text x="184.9" y="187.5">S</text>
</g>
</svg>
